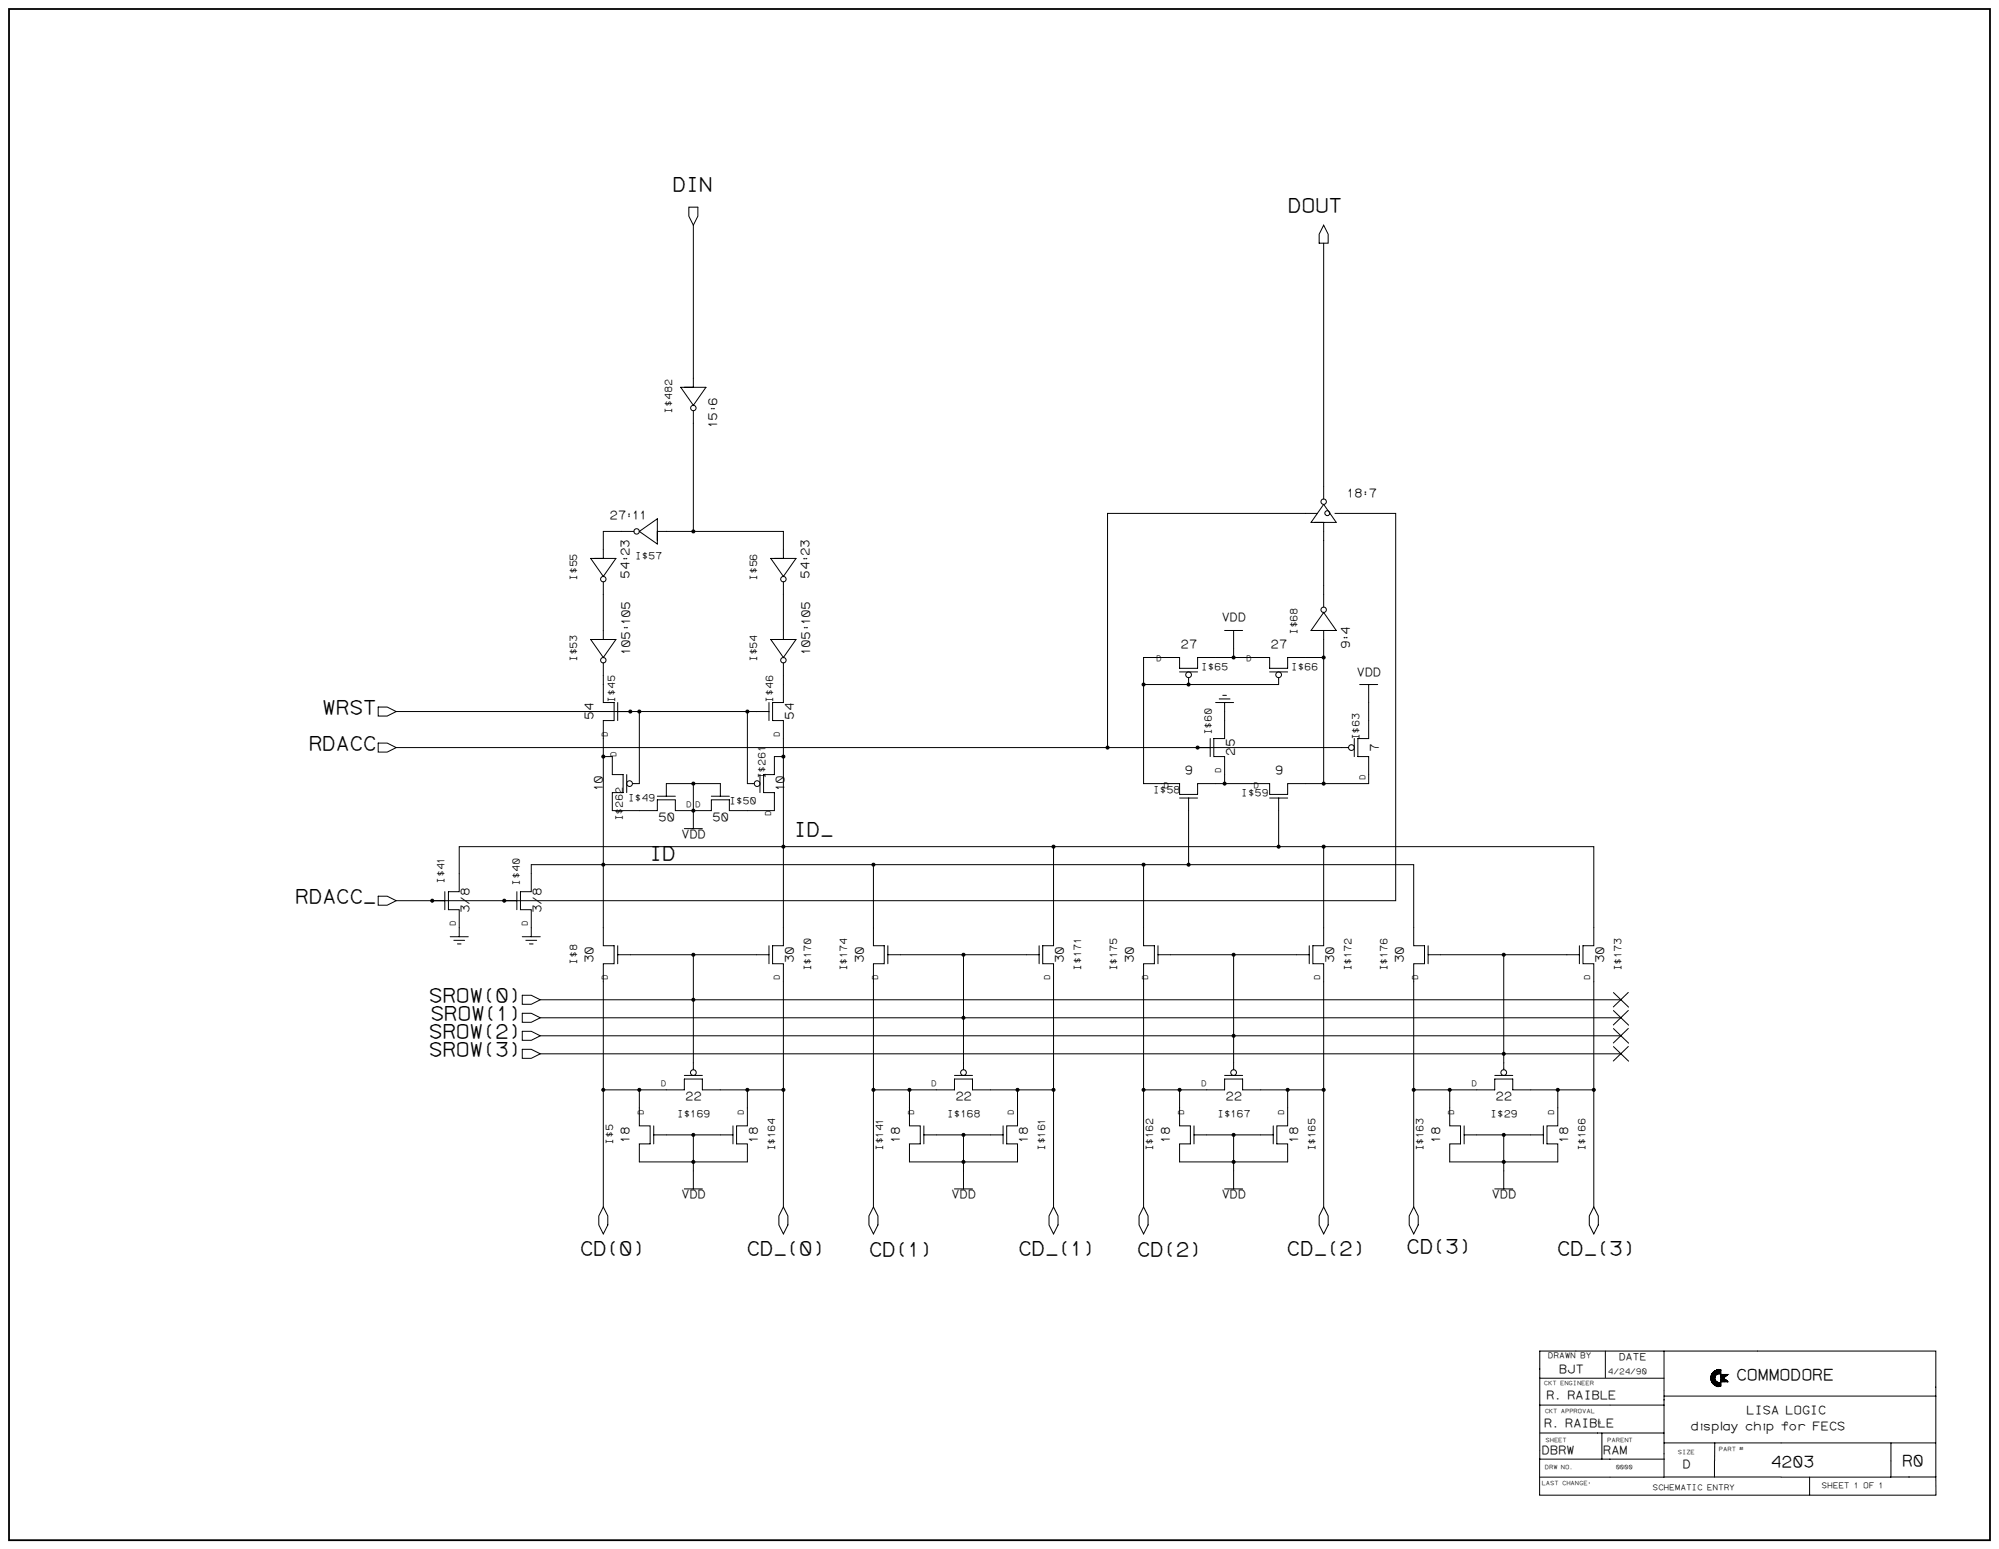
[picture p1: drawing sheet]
<svg xmlns="http://www.w3.org/2000/svg" width="1189mm" height="921mm" viewBox="0 0 1189 921" stroke-linecap="round" stroke-linejoin="round" font-family="sans-serif">
<path d="M5 5h1179v911h-1179z" fill="#fff" stroke="#fff" stroke-width=".59"/>
<path d="M5 5h1179v911h-1179z" fill="none" stroke="#000" stroke-width="1.1"/>
<g fill="none" stroke="#000" stroke-width=".59">
<path d="M410 123h5v6l-3 5-2-5zM412 134v96M787 134l3 5v6h-5v-6zM787 145v152M405 230h15l-8 11zM412 244v72h54v16M787 300l8 11h-15zM377 316h-18v16M380 316l11-7v15zM391 316h21M784 305h-125v140h143M787 311v50"/>
<path d="M794 305h4M798 305h32v231h-530M351 332h15l-7 11zM458 332h15l-7 11zM359 346v34M466 346v34M728 375h11M734 375v16M787 364l8 11h-15zM787 375v91M351 380h15l-7 11zM359 394v24h6v10h-6v86h-43v16h-6v11h6v16"/>
<path d="M458 380h15l-7 11zM466 394v24h-7v10h7v134h-7v11h7v75M702 400h10M755 400h11M787 391h-21v6h-11v-6h-43v6h-10v-6h-22v16M367 418v10M457 418v10M680 407v59h22v6h10v-6h43v6h11v-6h48v-16h-6v-11h6v-32M707 403v4M723 418h11M725 416h7M727 413h2"/>
<path d="M728 418v21h-6v11h6v16M760 403v4h-80M809 407h10M225 420h5l6 3-6 3h-5zM236 423h221M380 423v43h-4M444 423v43h5M720 439v11M805 439v11M225 442h5l6 3-6 2h-5zM236 445h423M359 450h5v11h7v10h-7v11h27v-6h11v6h10"/>
<path d="M466 450h-5v11h-7v10h7v11h-27v-6h-11v6h-11M712 445h8M373 461v10M391 473h11M412 466h-16v7M423 473h11M428 473v-7h-16v16M452 461v10M702 475h10M707 475v39M755 475h11M760 475v28h188v59h-7v11h7v75"/>
<path d="M407 493h11M412 482v11M519 514v48h7v11h-7v75M627 503v59h-7v11h7v75M680 514v48h7v11h-7v75M707 514h134v48h6v11h-6v75M707 514h-348v48h6v11h-6v75M760 503h-487v27h-6v11h6v16M787 503v59h-6v11h6v75M225 533h5l6 3-6 2h-5zM236 536h71M265 530v11"/>
<path d="M307 530v11M268 557h10M270 559h6M311 557h10M313 559h6M272 561h2M315 561h2M367 568h45M367 562v11M457 568h-45v68M457 562v11M528 568h45v68"/>
<path d="M528 562v11M573 568h45M618 562v11M689 568h45M689 562v11M779 568h-45v68M779 562v11M849 568h45M849 562v11M939 568h-45v68M939 562v11M311 592h5l5 3-5 2h-5z"/>
<path d="M321 595h643M960 590l9 9M968 590l-9 9M311 603h5l5 2-5 3h-5zM311 613h5l5 3-5 3h-5zM321 616h643M321 605h643M960 601l9 9M960 612l9 8M968 601l-9 9M968 612l-9 8M311 624h5l5 3-5 2h-5z"/>
<path d="M321 627h643M407 640h11M568 640h10M728 640h11M889 640h11M960 622l9 9M968 622l-9 9M380 648v21h7v11h-7v11h64v-11h-6v-11h6v-21M444 648h-26v-6h-11v6h-48v70M444 648h22v70M541 648h-22v70M541 648v21h6v11h-6v11h64v-11h-6v-11h6v-21"/>
<path d="M541 648h27v-6h10v6h27M605 648h22v70M702 648h-22v70M702 648v21h6v11h-6v11h64v-11h-7v-11h7v-21M702 648h26v-6h11v6h27M766 648h21v70M862 648h-21v70M862 648v21h7v11h-7v11h64v-11h-6v-11h6v-21M862 648h27v-6h11v6h26M926 648h22v70M389 675h23M389 669v11"/>
<path d="M436 675h-24v32M436 669v11M549 675h48M549 669v11M573 675v32M597 669v11M710 675h47M710 669v11M734 675v32M757 669v11M871 675h47M871 669v11"/>
<path d="M894 675v32M918 669v11M359 718l2 5v5l-2 6-3-6v-5zM407 707h11M466 718l3 5v5l-3 6-3-6v-5zM519 718l3 5v5l-3 6-2-6v-5zM568 707h10M627 718l2 5v5l-2 6-3-6v-5zM680 718l3 5v5l-3 6-3-6v-5zM728 707h11M787 718l3 5v5l-3 6-2-6v-5zM841 718l2 5v5l-2 6-3-6v-5z"/>
<path d="M889 707h11M948 718l3 5v5l-3 6-3-6v-5zM916 820h74M955 803v16M990 803v75h-74M1017 819h3v5v-3v3v-4l1 1-1 3h1v-3l1 1h1v2h-1h-1v-2v2M1018 818v4v-5v5v-5l1 6v-7l-1 6v-5v5v-5v4M1019 819v4v-7v3v-3v7M1019 819v-3v7M1019 816v7M1019 816l1 1v-1l-1 1M1019 816v7v-7v7l1-7-1 7 1-4v4v-2v3v-4v4v-3v3v-3l1 3v-2v2v-2v2v-2l1 2v-2v2v-2v2v-2l1 2v-2v2v-2v2v-2v2v-2l-1 2v-2v2v-2v2l-1-2"/>
<path d="M1020 815l-1 8v-7v7v-7v7v-7v6l-1-3M1020 815l-2 3 1 1h-1h1h-1l1-1-1 1h1h-1h1h-1h1v2l-1-2 1 1h-1v1l1 2v-1v1v-1l1 1-1-1v1l-1-2M1020 815v3M1021 815l-1 3M1021 817l-1-2v3v-3v3v-3v4M1021 817v-2l-1 3M1021 817v-2v2M1022 817h.1M1023 815v2v-2v2v-2v2v-2v2v-2v2v-2v2l-2-1h2l-2 1 1-2v2l1-2v2l-1-2v2v-2v2v-2v2v-2v2v-2v2l-1-2v2v-2v2M1023 815v2v-2v2v-2l-1 2v-2v2v-2v2v-2l-1 2v-2v2v-2v2l-1-2v3l2-1h1M1023 817h5l-3 2h-2zM1023 820h2l3 2h-5z"/>
<path d="M1023 815a5 5 0 0 0-6 4 5 5 0 0 0 6 5v-2a2.7 2.7 0 0 1-3-3 2.7 2.7 0 0 1 3-2M1023 815h-3v3v-3v4v-3v8M1023 815v2M1023 817h2M1024 817v2M1024 820v2M1024 820v2v-2v2v-2v2l1-2v2M1025 817v2M1025 820v2M1025 820v2v-2l1 2v-2v2M1025 817h2l-2 2zM1026 820h-3h3l-3 1h3h-3h4h-4h4"/>
<path d="M1026 817v2h-3M1026 817v1h-3M1027 817v1h-4M1027 817v1M1027 817l-4 1M1027 817h.1M1045 803h106v75M1045 803h-129v65h74M916 836h74M990 830h161M1020 821v3l1-3v3v-2v2v-2v2l1-2v2v-2v2v-2v2l1-2v2M1022 823h1"/>
<path d="M1023 821h4M1026 822v-1l1 1M1027 821l1 1-2-1 1 1M916 852h74M953 852v16M990 858h161M1020 858v11M1125 858v20h-66M916 868v21M990 878h69M1020 869v9M1076 878v11"/>
<path d="M1124 878h27M1151 878v11h-235"/>
<circle cx="412" cy="243" r="1.6"/>
<circle cx="787" cy="298" r="1.6"/>
<circle cx="379" cy="316" r="1.6"/>
<circle cx="789" cy="305" r="1.5"/>
<circle cx="359" cy="344" r="1.6"/>
<circle cx="466" cy="344" r="1.6"/>
<circle cx="787" cy="363" r="1.6"/>
<circle cx="359" cy="393" r="1.6"/>
<circle cx="466" cy="393" r="1.6"/>
<circle cx="707" cy="401" r="1.7"/>
<circle cx="760" cy="401" r="1.7"/>
<circle cx="804" cy="445" r="1.7"/>
<circle cx="374" cy="466" r="1.7"/>
<circle cx="450" cy="466" r="1.7"/>
<circle cx="412" cy="638" r="1.7"/>
<circle cx="573" cy="638" r="1.7"/>
<circle cx="734" cy="638" r="1.7"/>
<circle cx="894" cy="638" r="1.7"/>
</g>
<g fill="#000" stroke="#000" stroke-width=".59">
<circle cx="412" cy="316" r=".9"/>
<circle cx="734" cy="391" r=".9"/>
<circle cx="787" cy="391" r=".9"/>
<circle cx="680" cy="407" r=".9"/>
<circle cx="707" cy="407" r=".9"/>
<circle cx="375" cy="423" r=".9"/>
<circle cx="380" cy="423" r=".9"/>
<circle cx="444" cy="423" r=".9"/>
<circle cx="359" cy="450" r=".9"/>
<circle cx="466" cy="450" r=".9"/>
<circle cx="659" cy="445" r=".9"/>
<circle cx="712" cy="445" r=".9"/>
<circle cx="412" cy="466" r=".9"/>
<circle cx="728" cy="466" r=".9"/>
<circle cx="787" cy="466" r=".9"/>
<circle cx="412" cy="482" r=".9"/>
<circle cx="359" cy="514" r=".9"/>
<circle cx="466" cy="503" r=".9"/>
<circle cx="519" cy="514" r=".9"/>
<circle cx="627" cy="503" r=".9"/>
<circle cx="680" cy="514" r=".9"/>
<circle cx="707" cy="514" r=".9"/>
<circle cx="760" cy="503" r=".9"/>
<circle cx="787" cy="503" r=".9"/>
<circle cx="257" cy="536" r=".9"/>
<circle cx="300" cy="536" r=".9"/>
<circle cx="412" cy="568" r=".9"/>
<circle cx="573" cy="568" r=".9"/>
<circle cx="734" cy="568" r=".9"/>
<circle cx="894" cy="568" r=".9"/>
<circle cx="412" cy="595" r=".9"/>
<circle cx="573" cy="605" r=".9"/>
<circle cx="734" cy="616" r=".9"/>
<circle cx="894" cy="627" r=".9"/>
<circle cx="359" cy="648" r=".9"/>
<circle cx="380" cy="648" r=".9"/>
<circle cx="444" cy="648" r=".9"/>
<circle cx="466" cy="648" r=".9"/>
<circle cx="519" cy="648" r=".9"/>
<circle cx="541" cy="648" r=".9"/>
<circle cx="605" cy="648" r=".9"/>
<circle cx="627" cy="648" r=".9"/>
<circle cx="680" cy="648" r=".9"/>
<circle cx="702" cy="648" r=".9"/>
<circle cx="766" cy="648" r=".9"/>
<circle cx="787" cy="648" r=".9"/>
<circle cx="841" cy="648" r=".9"/>
<circle cx="862" cy="648" r=".9"/>
<circle cx="926" cy="648" r=".9"/>
<circle cx="948" cy="648" r=".9"/>
<circle cx="412" cy="675" r=".9"/>
<circle cx="573" cy="675" r=".9"/>
<circle cx="734" cy="675" r=".9"/>
<circle cx="894" cy="675" r=".9"/>
<circle cx="412" cy="691" r=".9"/>
<circle cx="573" cy="691" r=".9"/>
<circle cx="734" cy="691" r=".9"/>
<circle cx="894" cy="691" r=".9"/>
</g>
<g font-size="11.9">
<text x="400" y="114">DIN</text>
<text x="766" y="126">DOUT</text>
<text x="191" y="425">WRST</text>
<text x="183" y="446">RDACC</text>
<text x="472" y="497">ID_</text>
<text x="386" y="511">ID</text>
<text x="175" y="537">RDACC_</text>
<text x="255" y="596">SROW(0)</text>
<text x="256" y="607">SROW(1)</text>
<text x="255" y="617">SROW(2)</text>
<text x="255" y="628">SROW(3)</text>
<text x="345" y="746">CD(0)</text>
<text x="444" y="746">CD_(0)</text>
<text x="516" y="747">CD(1)</text>
<text x="605" y="746">CD_(1)</text>
<text x="676" y="747">CD(2)</text>
<text x="765" y="746">CD_(2)</text>
<text x="836" y="745">CD(3)</text>
<text x="926" y="746">CD_(3)</text>
</g>
<g font-size="9.5">
<text x="1032" y="821">COMMODORE</text>
<text x="1053" y="873">4203</text>
<text x="1131" y="872">R0</text>
</g>
<g font-size="7.1">
<text x="426" y="254" transform="rotate(-90 426 254)">15:6</text>
<text x="801" y="295">18:7</text>
<text x="362" y="309">27:11</text>
<text x="374" y="344" transform="rotate(-90 374 344)">54:23</text>
<text x="481" y="344" transform="rotate(-90 481 344)">54:23</text>
<text x="726" y="370">VDD</text>
<text x="375" y="390" transform="rotate(-90 375 390)">105:105</text>
<text x="482" y="390" transform="rotate(-90 482 390)">105:105</text>
<text x="702" y="385">27</text>
<text x="756" y="385">27</text>
<text x="803" y="386" transform="rotate(-90 803 386)">9:4</text>
<text x="807" y="402">VDD</text>
<text x="353" y="428" transform="rotate(-90 353 428)">54</text>
<text x="472" y="428" transform="rotate(-90 472 428)">54</text>
<text x="734" y="449" transform="rotate(-90 734 449)">25</text>
<text x="820" y="447" transform="rotate(-90 820 447)">7</text>
<text x="705" y="460">9</text>
<text x="758" y="460">9</text>
<text x="358" y="471" transform="rotate(-90 358 471)">10</text>
<text x="466" y="471" transform="rotate(-90 466 471)">10</text>
<text x="391" y="488">50</text>
<text x="424" y="488">50</text>
<text x="405" y="498">VDD</text>
<text x="279" y="543" transform="rotate(-90 279 543)">3/8</text>
<text x="322" y="543" transform="rotate(-90 322 543)">3/8</text>
<text x="353" y="573" transform="rotate(-90 353 573)">30</text>
<text x="472" y="573" transform="rotate(-90 472 573)">30</text>
<text x="513" y="573" transform="rotate(-90 513 573)">30</text>
<text x="633" y="573" transform="rotate(-90 633 573)">30</text>
<text x="674" y="573" transform="rotate(-90 674 573)">30</text>
<text x="793" y="573" transform="rotate(-90 793 573)">30</text>
<text x="835" y="573" transform="rotate(-90 835 573)">30</text>
<text x="954" y="573" transform="rotate(-90 954 573)">30</text>
<text x="408" y="654">22</text>
<text x="568" y="654">22</text>
<text x="729" y="654">22</text>
<text x="890" y="654">22</text>
<text x="374" y="679" transform="rotate(-90 374 679)">18</text>
<text x="450" y="679" transform="rotate(-90 450 679)">18</text>
<text x="535" y="679" transform="rotate(-90 535 679)">18</text>
<text x="611" y="679" transform="rotate(-90 611 679)">18</text>
<text x="696" y="679" transform="rotate(-90 696 679)">18</text>
<text x="772" y="679" transform="rotate(-90 772 679)">18</text>
<text x="856" y="679" transform="rotate(-90 856 679)">18</text>
<text x="932" y="679" transform="rotate(-90 932 679)">18</text>
<text x="405" y="712">VDD</text>
<text x="566" y="712">VDD</text>
<text x="726" y="712">VDD</text>
<text x="887" y="712">VDD</text>
<text x="927" y="817">BJT</text>
<text x="920" y="832">R. RAIBLE</text>
<text x="1039" y="841">LISA LOGIC</text>
<text x="918" y="848">R. RAIBLE</text>
<text x="1005" y="851">display chip for FECS</text>
<text x="917" y="864">DBRW</text>
<text x="953" y="864">RAM</text>
<text x="1001" y="873">D</text>
</g>
<g font-size="6">
<text x="400" y="246" transform="rotate(-90 400 246)">I$482</text>
<text x="378" y="332">I$57</text>
<text x="343" y="345" transform="rotate(-90 343 345)">I$55</text>
<text x="450" y="345" transform="rotate(-90 450 345)">I$56</text>
<text x="771" y="378" transform="rotate(-90 771 378)">I$68</text>
<text x="343" y="394" transform="rotate(-90 343 394)">I$53</text>
<text x="450" y="394" transform="rotate(-90 450 394)">I$54</text>
<text x="714" y="398">I$65</text>
<text x="768" y="398">I$66</text>
<text x="366" y="418" transform="rotate(-90 366 418)">I$45</text>
<text x="460" y="418" transform="rotate(-90 460 418)">I$46</text>
<text x="720" y="437" transform="rotate(-90 720 437)">I$60</text>
<text x="808" y="440" transform="rotate(-90 808 440)">I$63</text>
<text x="455" y="463" transform="rotate(-90 455 463)">I$261</text>
<text x="686" y="472">I$58</text>
<text x="738" y="474">I$59</text>
<text x="373" y="476">I$49</text>
<text x="434" y="478">I$50</text>
<text x="370" y="488" transform="rotate(-90 370 488)">I$262</text>
<text x="264" y="526" transform="rotate(-90 264 526)">I$41</text>
<text x="309" y="527" transform="rotate(-90 309 527)">I$40</text>
<text x="343" y="574" transform="rotate(-90 343 574)">I$8</text>
<text x="482" y="578" transform="rotate(-90 482 578)">I$170</text>
<text x="504" y="578" transform="rotate(-90 504 578)">I$174</text>
<text x="643" y="577" transform="rotate(-90 643 577)">I$171</text>
<text x="664" y="578" transform="rotate(-90 664 578)">I$175</text>
<text x="804" y="578" transform="rotate(-90 804 578)">I$172</text>
<text x="825" y="578" transform="rotate(-90 825 578)">I$176</text>
<text x="964" y="578" transform="rotate(-90 964 578)">I$173</text>
<text x="403" y="664">I$169</text>
<text x="563" y="664">I$168</text>
<text x="724" y="664">I$167</text>
<text x="886" y="664">I$29</text>
<text x="364" y="681" transform="rotate(-90 364 681)">I$5</text>
<text x="461" y="685" transform="rotate(-90 461 685)">I$164</text>
<text x="525" y="684" transform="rotate(-90 525 684)">I$141</text>
<text x="621" y="684" transform="rotate(-90 621 684)">I$161</text>
<text x="686" y="685" transform="rotate(-90 686 685)">I$162</text>
<text x="782" y="685" transform="rotate(-90 782 685)">I$165</text>
<text x="846" y="685" transform="rotate(-90 846 685)">I$163</text>
<text x="943" y="685" transform="rotate(-90 943 685)">I$166</text>
<text x="963" y="809">DATE</text>
</g>
<g font-size="4.8">
<text x="688" y="393">D</text>
<text x="741" y="393">D</text>
<text x="361" y="438" transform="rotate(-90 361 438)">D</text>
<text x="464" y="438" transform="rotate(-90 464 438)">D</text>
<text x="366" y="450" transform="rotate(-90 366 450)">D</text>
<text x="726" y="460" transform="rotate(-90 726 460)">D</text>
<text x="812" y="464" transform="rotate(-90 812 464)">D</text>
<text x="692" y="468">D</text>
<text x="745" y="468">D</text>
<text x="408" y="480">D</text>
<text x="413" y="480">D</text>
<text x="459" y="485" transform="rotate(-90 459 485)">D</text>
<text x="271" y="551" transform="rotate(-90 271 551)">D</text>
<text x="314" y="551" transform="rotate(-90 314 551)">D</text>
<text x="361" y="583" transform="rotate(-90 361 583)">D</text>
<text x="464" y="583" transform="rotate(-90 464 583)">D</text>
<text x="522" y="583" transform="rotate(-90 522 583)">D</text>
<text x="624" y="583" transform="rotate(-90 624 583)">D</text>
<text x="683" y="583" transform="rotate(-90 683 583)">D</text>
<text x="785" y="583" transform="rotate(-90 785 583)">D</text>
<text x="843" y="583" transform="rotate(-90 843 583)">D</text>
<text x="946" y="583" transform="rotate(-90 946 583)">D</text>
<text x="393" y="646">D</text>
<text x="554" y="646">D</text>
<text x="714" y="646">D</text>
<text x="875" y="646">D</text>
<text x="383" y="663" transform="rotate(-90 383 663)">D</text>
<text x="442" y="663" transform="rotate(-90 442 663)">D</text>
<text x="543" y="663" transform="rotate(-90 543 663)">D</text>
<text x="603" y="663" transform="rotate(-90 603 663)">D</text>
<text x="704" y="663" transform="rotate(-90 704 663)">D</text>
<text x="764" y="663" transform="rotate(-90 764 663)">D</text>
<text x="865" y="663" transform="rotate(-90 865 663)">D</text>
<text x="924" y="663" transform="rotate(-90 924 663)">D</text>
<text x="921" y="808">DRAWN BY</text>
<text x="956" y="817">4/24/90</text>
<text x="983" y="886">SCHEMATIC ENTRY</text>
<text x="1083" y="885">SHEET 1 OF 1</text>
</g>
<g font-size="3.6">
<text x="918" y="824">CKT ENGINEER</text>
<text x="919" y="840">CKT APPROVAL</text>
<text x="919" y="858">SHEET</text>
<text x="956" y="857">PARENT</text>
<text x="1022" y="863">PART #</text>
<text x="998" y="864">SIZE</text>
<text x="919" y="873">DRW NO.</text>
<text x="961" y="873">0000</text>
<text x="917" y="883">LAST CHANGE:</text>
</g>
<text font-size="2.7" x="950" y="847">N</text>
</svg>
